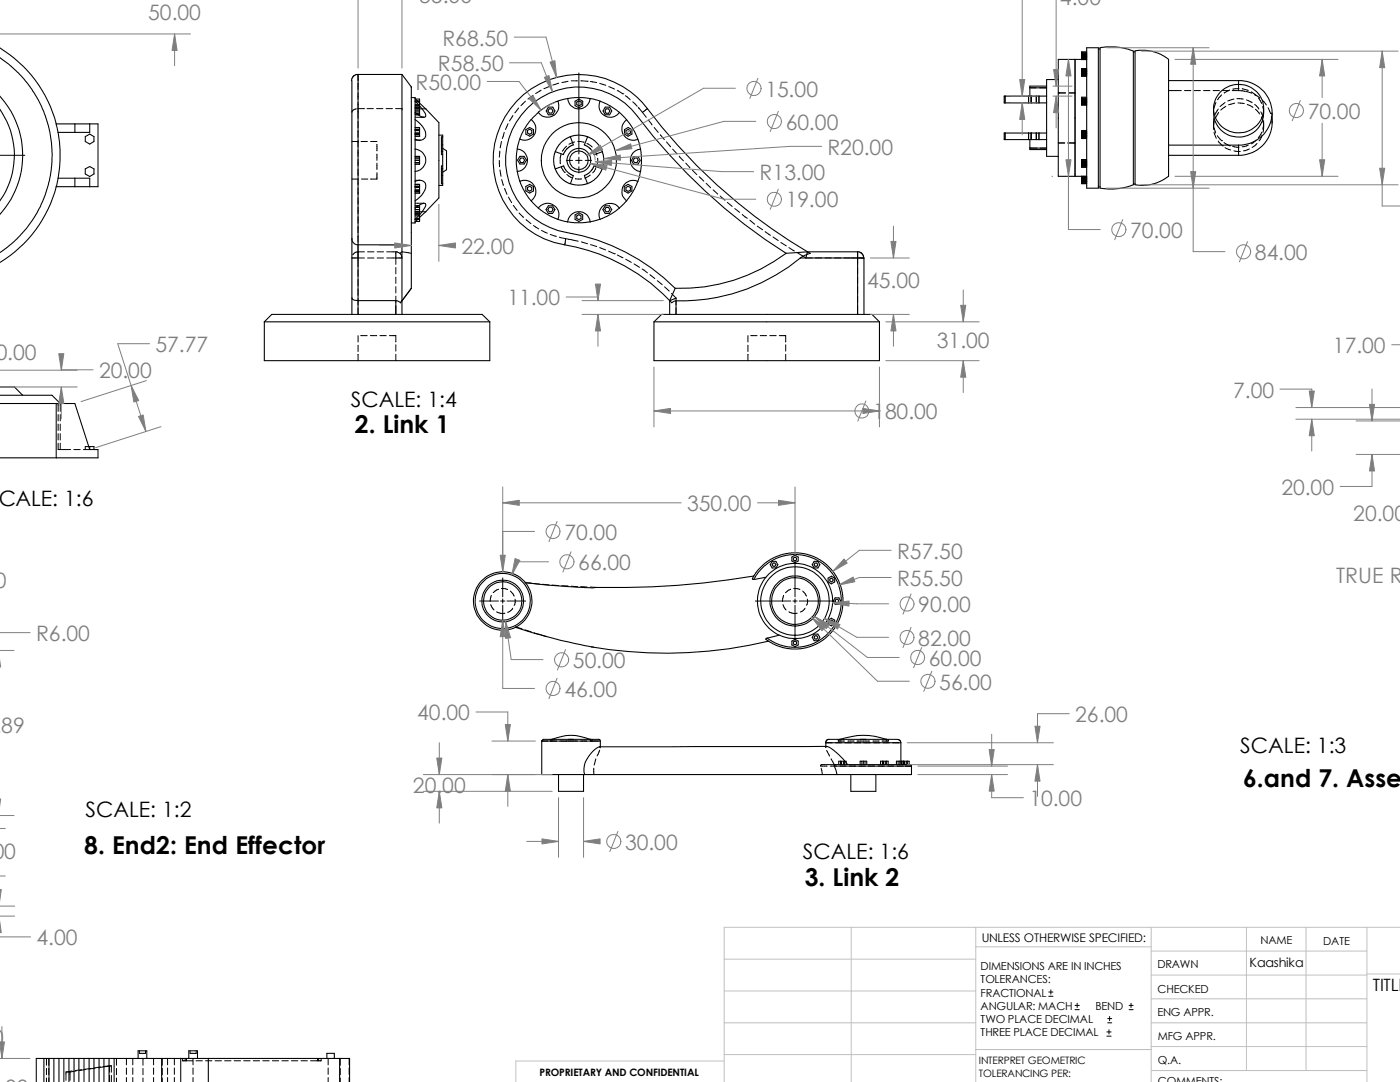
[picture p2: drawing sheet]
<svg xmlns="http://www.w3.org/2000/svg" width="279mm" height="216mm" viewBox="0 0 279 216" stroke-linecap="round" stroke-linejoin="round" font-family="sans-serif">
<g fill="none" stroke="#c0c0c0" stroke-width=".2">
<path d="M144.5 197.7h50.2M144.5 191.4h50.2M169.9 185v30.9M194.7 185v30.9M194.7 188.9h35M229.7 185v30.9M229.7 199.3h43.1M229.7 194.6h43.1M229.7 189.8h43.1M248.8 185v28.6M260.6 185v28.6M272.8 185v30.9"/>
<path d="M272.8 194.4h6.6M279.4 185h-134.9v30.9M144.5 210.4h50.2M144.5 204.1h50.2M144.5 211.7h-41.5v4.2M194.7 209.4h35.1M229.7 204.1h43.1M229.7 208.8h43.1M229.8 213.6h43"/>
</g>
<g fill="none" stroke="#000" stroke-width=".2">
<path d="M71.5 14.9v1.2M71.5 16.6v1.3M71.5 18.5v1.3M82.8 19.8h.1M106.4 19l-1 .8M108 18l-1.1 .7M109.7 17.2l-1.2 .5M111.5 16.6l-1.2 .4M113.4 16.2l-1.3 .3M114 16.1h1.3M115.5 14.6v16.1M115.9 16.1l1.3 .1"/>
<path d="M117.2 16.2h.1M117.8 16.3l1.3 .2M119.7 16.6l1.2 .4M121.5 17.3l1.1 .5M123.2 18.1l1.1 .6M124.3 18.7h.1M124.8 19.1l1 .8M200.6 19.2v1.3M205.3 19.2v1.3M205.5 17.5h1.3M205.8 19.2v1.3M206.8 19.2v1.3"/>
<path d="M207.3 19.2v1.3M207.4 17.5h1.5M211.2 18.5h1.4M213.3 18.5h1.2M215.9 19.8h1M215.9 19.9h1M215.9 14.6h1M215.9 14.3h1M215.9 14.8h1M215.9 14.9h1M215.9 14.4h1M215.9 14.1h1"/>
<path d="M215.9 15h1M215.9 11h1M215.9 11.4h1M215.9 10.9h1M215.9 10.8h1M215.9 11.3h1M215.9 11.5h1M215.9 10.6h1M215.9 11.9h1M215.9 11.2h1M215.9 11.6h1M215.9 14.2h1"/>
<path d="M215.9 15.1h1M215.9 14.5h1M215.9 14.7h1M215.9 13.9h1M215.9 19.6h1M216.9 13.7h-1v.1M216.9 19.4h-1v.2M233.2 18.1h2.6M236.4 18.1h1.3M238.3 18.1h1.3M240.2 18.1h1.3M242.1 18.1h1.3"/>
<path d="M243.8 18.9l-.8 1M244 18.1h1.3M244.3 18.5h.1M245.4 17.9l-1.1 .6M245.9 18.1h1.3M246.3 19.8l-1.3 .4M246.8 19.7l1.3 .1M247.2 16.1v2M247.2 18.1l1.2 .1M247.3 17.7l-1.3 .1M247.9 17.7l1.2 .3M248.6 18.2l1.2 .4"/>
<path d="M248.8 19.9l1.1 .6M249.7 18.3l1 .8M250.4 18.9l1 .7M251.2 19.6l.6 1.1M251.9 20l.8 1M-.1 31h5.1M70.2 28.2h1.3M70.2 35.7h1.3M71.1 21.7l-.7 .3-.2 .4M71.5 21.7h1.2M71.5 20.4v3.2M71.5 24.2v1.3"/>
<path d="M71.5 26.1v1.3M71.5 28v1.3M71.5 29.9v1.3M71.5 31.8v1.3M71.5 33.7v1.3M71.5 35.6v1.3M71.5 37.5v1.3M71.5 39.5v1.2M72.1 28.2h1.2M72.1 35.7h1.3M73.2 21.7h1.3M74 28.2h1.2"/>
<path d="M75.1 21.7h1.3M75.2 34.5v1.2h-1.2M75.2 28.8v1.3M75.2 30.7v1.3M75.2 32.6v1.2M77 21.7h1.3M79 21.7h1.2v.3M82.8 28h1.1M82.8 36h1M82.8 31.5h.9M82.8 32.4h.9M82.8 37.9h.9"/>
<path d="M82.8 37.4h.9M82.8 26h.9M82.8 26.5h.9M82.8 37.2h.9M82.8 38.1h.9M82.8 25.8h.9M82.8 26.8h.9M82.8 22.9h1M82.8 22.6h.9M82.8 21.7h2.2M82.8 21.1h.9M82.8 21.5h.9"/>
<path d="M82.8 20.2h.6M82.8 20.4h.9M82.8 20.9h.9M82.8 20.2h.9M82.8 22.1h.9M82.8 36.8h.9M82.8 38.5h1M82.8 25.4h.9M82.8 27.2h1M82.8 26.1h.9M82.8 38.2h.9M82.8 32h.9"/>
<path d="M82.8 31.2h.9M82.8 23.4h1.9M83.7 20.6v.8h-.9M83.7 32.7l-.9 .1M88.1 30.3v.6h.2M88.3 33.1h-.2v.6M99.7 32v1.3M99.7 30.1v1.3M99.8 33.9l.2 1.3M100.1 28.2l-.3 1.3M100.1 35.8l.4 1.2M100.6 26.4l-.4 1.2"/>
<path d="M100.7 37.6l.5 1.2M101.4 24.7l-.5 1.1M101.5 39.3l.6 1.1M102.4 23l-.7 1.1M103.5 21.5l-.8 1M104.9 20.2l-.9 .9M112 30.7l-.2 .8v1.2M112 33.3l.6 1.1M112.6 34.4h.1M113 29.2l-.8 1M113 29.2h.1M113 32h1.3"/>
<path d="M113.1 34.8l1.1 .7M114.7 28.3l-1.2 .5M114.8 35.6l1.3 .1M114.9 32h1.3M115.3 28.2l1.3 .2M115.5 31.4v1.2M115.5 33.3v1.2M116.8 32h1.2M117.1 28.6l1.1 .7M117.8 34.9l-1.1 .6M118.6 29.8l.5 1.2M118.9 33.4l-.3 .8-.3 .3"/>
<path d="M119.3 31.6l-.1 1.3M126.3 20.3l.9 .9M127.4 21.4l.8 1M128.2 22.4l.8 1M129.2 21.7l-1 .7M129.4 23.9l.7 1M130.6 25.4l.8 1M131.8 26.9l.8 1M133 28.3l.8 1M134.2 29.8l.9 .9M135.6 31.2l.8 .9M136.9 32.6l.8 .9"/>
<path d="M138.2 34l.9 .8M139.5 35.3l1 .9M140.9 36.6l.9 .9M142.3 37.9l1 .8M143.7 39.1l1 .9M200.6 26.5v1.4M205.3 26.5v1.4M205.5 29.5h1.5M205.8 26.5v1.4M206.8 26.5v1.4M207.3 26.5v1.4M207.6 29.5h1.3"/>
<path d="M211.2 28.5h1.3M213.1 28.5h1.4M215.9 35.7h1M215.9 36h1M215.9 20.2h1M215.9 20.4h1M215.9 20.9h1M215.9 27.2h1M215.9 32h1M215.9 32.8h1M215.9 27h1M215.9 20.5h1"/>
<path d="M215.9 26.7h1M215.9 20h1M215.9 27.3h1M215.9 20.6h1M215.9 26.8h1M215.9 26.6h1M215.9 27.4h1M215.9 32.6h1M215.9 32.9h1M215.9 32.4h1M215.9 32.3h1M215.9 33h1"/>
<path d="M215.9 32.1h1M215.9 36.2h1M215.9 36.3h1M215.9 35.9h1M215.9 35.6h1M215.9 36.4h1M215.9 35.2h1M215.9 36.6h1M215.9 35.8h1M215.9 36.1h1M215.9 35.4h1M215.9 33.3h1"/>
<path d="M215.9 32.5h1M215.9 32.2h1M215.9 33.1h1M215.9 20.3h1M215.9 27.5h1M215.9 27.1h1M215.9 26.5h1M215.9 26.4h1M215.9 26.9h1M215.9 20.7h1M215.9 26.2h1M216.9 26h-1v.2"/>
<path d="M216.9 31.8l-1 .1M242.2 22.3v.2M242.2 25.4l.4 1.1M242.3 26.4l.4 1.2M242.3 23.5l-.1 2.3M242.4 24.1l-.2 1.3M242.7 20.4l-.5 1.2M243 27.1l.8 1M243.1 28.2l.9 .9M243.1 21.8l-.6 1.1M243.2 22.4l-.6 1.1M243.8 28.1h.1"/>
<path d="M244 29.1h.1M244.3 28.4l1.1 .7M244.5 29.5l1.1 .4M244.5 20.4l-1 .9M244.6 21.2l-1 .8M245.4 29.1h.1M246 29.2l1.3 .2M246.3 30.1l1.2 .1M246.4 20.6l-1.2 .3M247.1 20.5l1.2 .2M248.9 20.8l1.2 .6M249.1 29l-1.2 .3"/>
<path d="M249.3 29.7l-1.1 .4M250.4 20.8l.8 1M250.6 21.8l.8 .9M250.7 27.9l-1 .8M250.9 28.6l-1 .8M251.6 22.3l.5 1.2M251.7 23.3l.4 1.2M251.8 26.4l-.7 1.1M251.9 27l-.6 1.1M252 21.3l.2 1.2M252.2 24.1l-.1 2.3M252.2 25l-.2 .8"/>
<path d="M253.1 21.5l.5 1.1M253.6 22.6h.1M253.7 23.3l.2 1.3M70.2 51.4l2.5 .1M71.5 41.4v1.2M71.5 43.3v1.2M71.5 45.2v1.2M71.5 47.1v1.2M71.5 49v4.2M71.5 53.8v1.3M71.5 55.8v1.2M71.5 57.7v1.2"/>
<path d="M71.5 59.6v1.2M72.7 50.2h-1.2a1.2 1.2 0 0 0-1.1 .6M73.4 51.5h1.2M73.4 50.2h1.2M75.3 51.5h1.2M75.3 50.2h1.2M77.2 50.2h1.9l.7 .3M79 50.2v2.5M79 53.4v1.3M79 55.3v1.3M79 57.2v1.3M79 59.1v1.3"/>
<path d="M79.8 50.5l.3 .5 .1 .5h-3M79.8 50.5l.4-.3 1.9 .3M80.2 48.9v.3M82.8 41.1h.9M82.8 41.4h.9M82.8 42.2h2.2M82.8 43.8h.6M82.8 44.2h.1M82.8 42.5h.9M82.8 42.6h.9v.8M82.8 42.9h.9M82.8 43.6h.9"/>
<path d="M82.8 43.1h.9M82.8 43.8h.9M82.8 42.8h.9M82.8 41.8h.9M82.8 40.6h1.8M102.4 41l.8 1M103.6 42.5l.9 .9M105 43.8l1 .8M106.5 45l1 .7M108.1 46l1.1 .5M109.8 46.8l1.2 .4M111.6 47.3l2.5 .5"/>
<path d="M112.9 47.6l-.2 1.3M114.2 47.9l1.2 .2M116 48.3l1.3 .3M117.9 48.8l1.2 .4M119.7 49.4l1.2 .5M121.5 50.1l1.1 .5M122.6 50.6h.1M123.2 50.9l1.1 .5M124.9 51.7l1.1 .7M126.5 52.7l1.1 .6M128.1 53.7l1.1 .7M129.7 54.8l1 .8"/>
<path d="M131.2 56l1 .8M132.6 57.2l1 .9M134 58.5l.9 1M134.9 59.5v1.3M134.9 59.5l-1.2 .4M145.2 40.4l.9 .8M146.6 41.6l1 .8M148.1 42.8l1 .8M149.6 43.9l1 .8M151.1 45.1l1.1 .7M152.7 46.2l1.1 .7M154.3 47.3l1 .7"/>
<path d="M155.8 48.4l1.1 .7M157.4 49.4l1.1 .7M159 50.4l1.8 1.1h1.3M161.2 50.2l-.4 1.2M162.7 51.5h1.3M164.6 51.5h1.3M166.5 51.5h1.3M168.4 51.5h1.3M169.9 51.5h2.5M171.2 50.2v2.5M171.2 53.4v1.3M171.2 55.3v1.3"/>
<path d="M171.2 57.2v1.3M171.2 59.1v1.3M71.5 61.5v1.2M71.5 67v1.2M71.5 68.9v1.2M71.5 70.7v1.3M72 67h1.3M73.9 67h1.3M75.8 67h1.3M77.7 67h1.3v1.2M79 61v1.7M79 68.8v1.3"/>
<path d="M79 70.7v1.3M134.9 61.5v1.2M149.3 67v1.2M149.3 68.9v1.2M149.3 70.7v1.3M149.8 67h1.3M151.7 67h1.3M153.6 67h1.3M155.5 67h1.3v1.2M156.8 68.8v1.3M156.8 70.7v1.3M171.2 61v1.7"/>
<path d="M11.6 80.5v1.6M11.6 82.7v1.3M11.6 84.6v1.3M11.6 86.5v1.3M11.6 88.4v1.3h2.5M12 80.5v1.6M12 82.7v1.3M12 84.6v1.3M12 86.5v1.3M12 88.4v1.3M14.7 89.7h1.3M16.6 89.7h1.3"/>
<path d="M17.7 89.1h-.7v.6M95.7 119.9h3.8M98 118.8l-.2 1.2M99.5 117.6l-1.1 .6M99.9 119.9h.9M100.1 117.4l1.2 .2M100.3 115.3v3.8M100.3 119.5v.9M101.2 119.9h3.7M101.9 117.9l.7 1.1M102.8 119.5v.7l-.2 .6M104.9 116.3l1.2 .1"/>
<path d="M106.4 116.4l1.3 .1M108.3 116.6l1.3 .1M110.2 116.8h1.3M112.1 116.9h1.3M114 117l1.3 .1M115.9 117.1h1.3M117.8 117.1l1.3 .1M150.7 119.9h7.1M156.4 118.8l-.2 1.2M157.8 117.6l-1 .7M158.2 119.9h.9M158.4 117.4l1.2 .2"/>
<path d="M158.7 112v7.1M158.7 119.5v.9M159.5 119.9h7.1M160.2 117.9l.8 1.1M161.1 119.5l.1 .7-.2 .6M97.9 120.6l.7 1.1M99.1 122.1l.8 .3 .9-.1M100.3 120.8v3.7M102.3 121.4l-.6 .6-.4 .2M103 125.1l1.2 .4M104.8 125.7l1.2 .4M106.6 126.3l1.2 .3"/>
<path d="M107.9 126.7l1.2 .3M156.3 120.6l.6 1.1M157.4 122.1l.9 .3 .8-.1M158.7 120.8v7M160.7 121.4l-.4 .4-.6 .3M108.1 147.9h1.3M109.8 147.5v.4h1.3M110.2 147.5v.4M111.7 147.9h3.5M115.9 147.9h1.2M117.8 147.9h1.6M117.8 147.5v.4"/>
<path d="M118.2 147.5v.4M118.5 153.3v1.3M118.9 151.4l-.3 1.3M119.6 149l.1 .1M119.7 149.7l-.5 1.1M119.8 149v.2M163.9 153.3l.2 1.3M164.8 148.9v.3M164.8 148.2h1.3M165 149.7l.6 1.2M165 148.9l-.2 .2M165 148.9h.1"/>
<path d="M165.7 152.9h1.3M165.9 151.4l.6 1.2M166.7 148.2h1.3M166.8 152.6h-2.8l-.2 .1v.2h1.3M167.3 147.5v.4h1.3M167.4 152.6v-.7h1.5v.7M167.6 152.9h1.3M167.6 147.5v.4M167.7 151.9v.7M167.8 151.9v.7M167.9 151.9v.7M168.3 151.9v.7"/>
<path d="M168.5 151.9v.7M168.6 148.2h1.3M169.2 147.9h1.3M169.5 152.9h1.3M170.5 148.2h1.3M171 147.9h2.6M171.4 152.9h1.3M172 151.9v.7M172.4 148.2h1.3M172.6 151.9v.7M173.3 152.9h1.3M174.2 147.9h1.3"/>
<path d="M174.3 148.2h1.3M175.2 152.9h1.3M176.1 151.9v.7M176.2 148.2h1.3M176.3 151.9v.7M176.7 151.9v.7M176.9 151.9v.7M177 147.5v.4M177.1 152.9h1.3M177.3 147.5v.4h-1.3M178.1 148.2h1.3M179 152.9h1.3"/>
<path d="M179.2 151.9v.7M179.8 151.9v.7M179.9 151.9v.7M180.3 151.9v.7M180.5 151.9v.7M180.6 152.9h1.3M180.8 151.9v.7M181.1 151.9v.7M209.3 198.8h.8M209.3 198h.8M209.7 197.5v.9M9.3 211.2v1.4"/>
<path d="M9.3 213.2v1.3M9.3 215.1v.8M9.7 211.2v1.4M9.7 213.2v1.3M9.7 215.1v.8M13.2 213.9h.8M13.2 213.9v1.7M14 213.9v1.7M14.4 213.7l-1.2 .2M15.2 213.7l-1.2 .2M16.3 213.4l-1.3 .2M17.1 213.4l-1.3 .2"/>
<path d="M18.2 213.2l-1.3 .2M19 213.1l-1.3 .2M20.1 212.9l-1.3 .2M20.9 212.9l-1.3 .2M21.8 212.7l-1.2 .2M21.8 212.7v1.3M21.8 214.6v1.3M21.8 212.7h.4M22.2 212.7l-1.2 .2M22.2 212.7v1.3M22.2 214.6v1.3M23.2 211.2v1.4"/>
<path d="M23.2 213.2v1.3M23.2 215.1v.8M25.2 211.2v1.3M25.2 213.1v1.3M25.2 215v.9M26.5 211.2v1.3M26.5 213.1v1.3M26.5 215v.9M27.8 209.7v.5h1.2v-.5M28.5 211.2v1.4M28.5 213.2v1.3M28.5 215.1v.8"/>
<path d="M30.6 211.2v1.3M30.6 213.1v1.3M30.6 215v.9M32.4 211.2v1.4M32.4 213.2v1.3M32.4 215.1v.8M33.4 211.2v1.3M33.4 213.1v1.3M33.4 215v.9M34.8 211.2v1.3M34.8 213.1v1.3M34.8 215v.9"/>
<path d="M36.4 211.2v.5h2.1M37 211.2v.5M37.2 211.2v.5M37.9 209.7v.5h1.3v-.5M38.5 211.2v1.3M38.5 213.1v1.3M38.5 215v.9M39.1 211.7h1.3M41 211.7h1.3M42.9 211.7h1.3M44.8 211.7h1.3M46.7 211.7h1.3"/>
<path d="M48.6 211.7h1.3M50.5 211.7h1.3M52.5 211.7h1.2M54.4 211.7h1.2M56.3 211.7h1.2M58.2 211.7h1.2M60.1 211.7h1.2M63.4 211.2v.5M63.6 211.2v.5M64.1 211.2v.5h-2.1M65.5 211.2v1.3M65.5 213.1v1.3"/>
<path d="M65.5 215v.9M67.9 211.2v1.4M67.9 213.2v1.3M67.9 215.1v.8M69.7 211.2v1.3M69.7 213.1v1.3M69.7 215v.9M214.5 201.5h.9M214.5 200.6h.9M215 200.2v.8M220.9 206.8h.8M220.9 205.9h.8"/>
<path d="M221.1 204.1h.8M221.1 203.2h.8M221.3 205.5v.8M221.4 202.8v.9M225.3 201.5h.8M225.3 200.6h.8M225.7 200.2v.8"/>
</g>
<g fill="none" stroke="#000" stroke-width=".21">
<path d="M-.1 9.5a25.1 25.1 0 0 1 11.3 15.2M-.1 19.2a17.6 17.6 0 0 1 .1 23.6M-.1 11.5l1.9 1.4 1.9 1.7 2.6 3.1 2 3.5 1.3 3.7 .7 3.7 .1 2-.1 2.3-.6 3.9-.7 2.2-.7 1.6a23.1 23.1 0 0 1-8.4 9.8M70.2 16.1v31.5M71.5 14.9h8.7M71.5 14.9l-.9 .2-.4 .6-.1 .4M71.5 14.9v34M80.2 14.9l1.9 2.5M80.2 14.9v34M82.1 17.4v40.1M82.1 19.5h.7v.2M82.8 19.7l4.8 4.8v15l-4.8 4.8"/>
<path d="M82.8 19.7v.5M82.9 19.8h.8v.8M113.3 19.6l3.1-.1 1.4 .2a2.25 2.25 0 0 1-2.3 2 2.25 2.25 0 0 1-2.2-2l-2 .5M117.8 19.6l2 .6M200.6 19.2h4.7M200.6 19.2v1.3M200.6 19.2h-.2v1.3h.2M205.3 19.2h.5M205.3 19.2v1.3M205.5 17.5v1.7M205.5 17.5h3.4M205.8 19.2v1.3"/>
<path d="M205.8 19.2h1M206.8 19.2v1.3M206.8 19.2h.5M207.3 19.2v1.3M207.3 19.2h1.6M208.9 17.2h-3.4v.3M208.9 19.2v1.3M211.2 15.9h-2.3v3.3M214.5 11.9v23.3zM215.9 14.7h1M215.9 14h1M215.9 11h1"/>
<path d="M215.9 10.4h1M215.9 11.7h1M216.9 11.9h-5.7v23.3h5.7M216.9 9.5h2.3v28h-2.3zM216.9 10.4h-1v1.5M216.9 13.8h-1v1.4h1M216.9 19.6h-1v1.4h1M219.2 9.8h.3M219.5 9.5l1.2-.1h1.9l1.6 .2 1.3 .3a.62 .62 0 0 1 .7 .8v25.6a.52 .52 0 0 1 0 .6 .52 .52 0 0 1-.6 .2l-2.3 .5h-3a.54 .54 0 0 1-.8-.2zM226.2 10.4h.3M226.5 10.2l.7-.2 2.2 .1 1.7 .5 1.3 .7a1.28 1.28 0 0 1 .8 1.7v21.1a1.24 1.24 0 0 1-.9 1.7l-1.5 .7-.9 .3-1.7 .2-1.2-.1a.31 .31 0 0 1-.4 0 .31 .31 0 0 1-.1-.3v-26.4M233.2 16.1h14a6.4 6.4 0 0 1 6.7 6.4 6.4 6.4 0 0 1-6.7 6.5"/>
<path d="M243.8 18.1a5 5 0 0 1 6.1-.5 5 5 0 0 1 1.9 5.9 5 5 0 0 1-6.5 2.7 5 5 0 0 1-2.6-6.6zM0 21.8a15.8 15.8 0 0 1 0 18.3M11.2 24.7l.4 1.7M11.2 24.7h8.4v12.6h-8.4M11.2 37.3a25 25 0 0 1-11.3 15.1M11.6 35.6h6.3v1.7M11.6 26.4l.4 3.3v2.5l-.4 3.4M11.6 35.6l-.4 1.7M14.9 24.7v1.7M14.9 35.6v1.7M17 27.3l.9-.5 .9 .5v.9l-.9 .5-.9-.5zM17 33.7l.9-.5 .9 .5v1l-.9 .5-.9-.5z"/>
<path d="M17.9 24.7v1.7h-6.3M82.8 29.8a2.22 2.22 0 0 1 2.2 2.2 2.22 2.22 0 0 1-2.2 2.2M82.8 22.4v1.5M82.8 20.2l1.5 1.6a1.89 1.89 0 0 1 .7 1.4 1.28 1.28 0 0 1-1.6-.4l-.6-.4M82.8 36.2a1.33 1.33 0 0 1 1.7 0 1.33 1.33 0 0 1 .3 1.7l-.6 1-1.4 1.2M82.8 34.2v2M82.8 27.8v2M82.8 23.9a4.1 4.1 0 0 1 2.2 3.2 1.4 1.4 0 0 1-2.2 .7M82.8 20.2v2.2M82.8 23.9v3.9M82.8 29.8v4.4M82.8 36.2v3.9"/>
<path d="M82.8 21.4h.9v1.5h-.3M82.8 31.2h.9v1.5h-.9M82.8 25.4h.9v1.8h-.9M82.8 36.8h.9v1.7h-.9M82.8 32h.9M82.8 37.2h.9M82.8 38.1h.9M82.8 25.9h.9M82.8 26.8h.9M82.8 22.1h.9M83.4 20.2h.3M87.6 27h.7v.3"/>
<path d="M88.1 28.9h.2M88.1 35.1h.2M88.3 30.3v3.4M88.3 28.9v1.4M88.3 33.7v1.4M88.3 27.3h-.2v3h.2M88.3 33.7h-.2v3h.2M88.3 36.7v.3h-.7M88.3 29.6l.8 .5v3.8l-.8 .5M88.3 27.3v1.6M88.3 35.1v1.6M103.3 34.2l.5 2"/>
<path d="M103.3 29.8a2.23 2.23 0 0 1 2 2.2 2.23 2.23 0 0 1-2 2.2M103.3 29.8l-.3 1.3 .2 3.1M103.8 36.2l.9 2.1 1.3 1.7M103.8 31.2h.8l.5 .8-.5 .7h-.8l-.5-.7zM103.8 36.2a2.26 2.26 0 0 1 2.8 .9 2.26 2.26 0 0 1-.6 3l1.4 1.4M103.9 31.5h.5l.3 .5-.3 .4h-.5l-.2-.4zM104.9 25.9l.8-.5 .8 .5v.9l-.8 .4-.8-.4zM104.9 37.2l.8-.4 .8 .4v.9l-.8 .4-.8-.4zM105.3 26l.4-.2 .4 .2v.5l-.4 .3-.4-.3zM105.3 37.4l.4-.2 .4 .2v.5l-.4 .2-.4-.2zM106 23.9a2.26 2.26 0 0 1 .7 3 2.26 2.26 0 0 1-2.9 .9l-.6 1.9M106 23.9l-1.4 2-.9 1.8"/>
<path d="M109.4 21.4h.9l.4 .7-.4 .8h-.9l-.4-.8zM109.6 21.7h.5l.3 .4-.3 .5h-.5l-.3-.5zM110.8 30.3l.5-1 1-1.2 1.5-.8 .6 1.6-1.1 .6-.4 .5-.5 .8M110.8 30.3l1.7 .6M110.8 30.3l-.3 1.3v1.1l.3 1M111.3 20.2l-2.1 .9-1.8 1.3M111.3 20.2a2.25 2.25 0 0 1-.9 2.9 2.25 2.25 0 0 1-3-.7l-1.4 1.5M113.8 27.3l1-.3h1.1l1.4 .3-.7 1.6M114.8 20.2l.7-.4 .8 .4v.9l-.8 .4-.7-.4zM115.1 20.4l.4-.2 .5 .2v.5l-.5 .2-.4-.2zM117.2 36.6l-1.6 .4-1.8-.3 .6-1.6-.9-.5-.8-.9-.2-.6-1.7 .6 .8 1.5 1.2 1 1 .5M117.3 27.3l1.1 .6 .9 .8 .9 1.6-1.6 .6-.4-.8-.6-.6-1-.6"/>
<path d="M119.7 20.2l2 .9 1.9 1.3M119.8 20.2a2.24 2.24 0 0 0 .9 2.9 2.24 2.24 0 0 0 2.9-.7M120.2 30.3l.3 1.1v1.2l-.3 1.1-1.7-.6-.5 .9-.8 .8-.6 .2 .7 1.7 1.2-.7 .8-.7 .9-1.6M120.8 21.4h.9l.4 .7-.4 .8h-.9l-.4-.8zM120.9 21.7h.6l.2 .4-.2 .5h-.6l-.2-.5zM123.6 22.4l1.5 1.5M124.6 37.2l.7-.4 .8 .4v.9l-.8 .4-.7-.4zM124.6 25.9l.7-.5 .8 .5v.9l-.8 .4-.7-.4zM124.9 37.4l.4-.2 .5 .2v.5l-.5 .3-.4-.3zM124.9 26.1l.4-.3 .5 .3v.4l-.5 .3-.4-.3zM125 23.9l1.2 1.6 1.1 2.3M125.1 23.9a2.26 2.26 0 0 0-.7 2.9 2.26 2.26 0 0 0 2.9 1"/>
<path d="M126.4 31.2h.9l.5 .8-.5 .8h-.9l-.4-.8zM126.6 31.5h.5l.3 .5-.3 .4h-.5l-.2-.4zM127.3 36.2a2.26 2.26 0 0 0-2.9 .9 2.26 2.26 0 0 0 .7 3M127.3 36.2l-.9 2-1.3 1.9M127.3 27.8l.5 2M127.8 29.8l.2 1.5-.2 2.9M127.8 34.2l-.5 2M127.8 29.8a2.23 2.23 0 0 0-2 2.2 2.23 2.23 0 0 0 2 2.2M200.6 26.5h4.7M200.6 27.9h4.7M200.6 20.5h4.7M200.6 26.5v1.4"/>
<path d="M200.6 26.5h-.2v1.4h.2M205.3 26.5h.5M205.3 20.5h.5M205.3 27.9h.5M205.3 26.5v1.4M205.5 29.5v.3h3.4M205.5 29.5h3.4M205.5 27.9v1.6M205.8 26.5v1.4M205.8 26.5h1M205.8 27.9h1M205.8 20.5h1"/>
<path d="M206.8 26.5v1.4M206.8 26.5h.5M206.8 20.5h.5M206.8 27.9h.5M207.3 26.5v1.4M207.3 26.5h1.6M207.3 27.9h1.6M207.3 20.5h1.6M208.9 26.5v1.4M208.9 27.9v3.3h2.3M208.9 20.5v6M215.9 26.4h1"/>
<path d="M215.9 35.2v1.5h1M215.9 20.8h1M215.9 20.1h1M215.9 27.1h1M215.9 32.5h1M215.9 33.2h1M215.9 36.2h1M215.9 35.4h1M215.9 35.2h1M216.9 26.2h-1v1.4h1M216.9 31.9h-1v1.5h1M219.2 37.3h.3"/>
<path d="M226.2 36.7h.3M233.2 29h14M233.2 31h14M242.2 21.7a5 5 0 0 0 5 5.6 5 5 0 0 0 5-5.6M247.2 29v2M253.9 22.5v2.1a6.6 6.6 0 0 1-6.7 6.4M70.2 47.6a1.23 1.23 0 0 0 1.3 1.3M70.2 59.5a.76 .76 0 0 0 .9 .4l.4 .1M70.2 47.6v11.9M70.2 59.5v3.2M71.5 48.9h8.7M71.5 60h7.5"/>
<path d="M71.5 60v2.7M71.5 48.9v11.1M79 60l.9 .4M79 60v2.7M80.2 48.9v11.1M80.2 60l-.3 .4M82.1 57.5l-1.9 2.5M82.8 43.8v.5M82.8 41.5l1.1-.7a.7 .7 0 0 1 1.1 0 5.9 5.9 0 0 1-2.2 3M82.8 40.1v1.4M82.8 41.5v2.3M82.8 44.3v.2h-.7"/>
<path d="M82.8 41.8h.9M83.4 43.8h.3M83.4 41.1h.3v1.5h-.9M83.7 43.4v.8h-.8M107.4 41.5a2.26 2.26 0 0 1 3-.6 2.26 2.26 0 0 1 .9 2.9l1.9 .5M107.4 41.5l1.9 1.3 2 1M109.4 41.1h.9l.4 .7-.4 .8h-.9l-.4-.8zM109.6 41.4h.5l.3 .4-.3 .4h-.5l-.3-.4zM114 42.9a2.23 2.23 0 0 1 2.3-.5 2.23 2.23 0 0 1 1.5 1.9l-1.5 .2-3-.2 .2-.7zM114.8 42.9l.7-.4 .8 .4v.9l-.8 .4-.7-.4zM115.1 43.1l.4-.3 .5 .3v.5l-.5 .2-.4-.2zM119.7 43.7l-1.9 .6"/>
<path d="M120.1 41.3a2.25 2.25 0 0 1 3.5 .2l-1.6 1.2-2.2 1.1a2.24 2.24 0 0 1 .3-2.5zM120.8 41.1h.8l.5 .7-.5 .8h-.8l-.5-.8zM120.9 41.4h.6l.2 .4-.2 .4h-.6l-.2-.4zM125.1 40.1l-1.5 1.4M133.6 60l.5 .4 .8-.4M133.6 60v2.7M134.7 57.5l-1.1 2.5M156.9 50.5a35 35 0 0 1-22.2 7M156.9 50.5a116.4 116.4 0 0 1-30.8-28.7 14.6 14.6 0 0 0-23.5 3.4 14.6 14.6 0 0 0 10.5 21.2 40.2 40.2 0 0 1 21.6 11.1M159.7 51.5h11.5M159.7 51.5a37.2 37.2 0 0 1-24.8 8.5M161.2 50.2a112.2 112.2 0 0 1-33-29.8 17.1 17.1 0 0 0-27.7 3.4 17.1 17.1 0 0 0 12.2 25.1 37.9 37.9 0 0 1 20.9 11.1"/>
<path d="M161.2 50.2l.5 .3-2 1M161.2 50.2l-4.3 .3M161.2 50.2h10M171.2 51.5v11.2M171.2 50.2v1.3M171.2 50.2l.7 .3 .4 .5 .1 .5M171.2 51.5h1.2v11.2M-.1 78.9h10.5l1.6 1.6M0 77.2h2.9l1.6 1.7M52.7 64.2v7.8h45v-7.8M52.7 64.2l1.5-1.5h42l1.5 1.5M52.7 64.2h45"/>
<path d="M80.2 60v2.7M130.5 64.2v7.8h45v-7.8M130.5 64.2l1.5-1.5h42l1.5 1.5M130.5 64.2h45M134.9 60v2.7M-.1 91.4h11.3M-.1 80.5h11.3M11.2 80.5v10.9M11.2 80.5h3.7l3 9.2M17.7 89.1h1.1v.6M17.9 89.7h1.7v1.7h-8.4M17.9 89.1v.6"/>
<path d="M150.5 115.6h-.3v-.2l1.1-1.7 1.4-1.4 1.4-.9 1.8-.7 1-.3 1-.1 2.2 .1 2.5 .7 2.2 1.5 1.4 1.4 .8 1.1 .9 2 .2 1.1 .1 2.4-.3 1.8-.5 1.4-1.4 2.3-2.1 1.9-1.2 .6-1.7 .6-1.7 .3h-1.4l-1.4-.2-1.3-.4-1-.5-1.4-.8M150.5 115.6l1.2-1.9 .9-.8 1.7-1.2 1.4-.6 1.3-.3 1-.1h2.1l2.5 .8 2.2 1.5 .9 .9 .8 1.1 .6 1.1 .6 1.9 .2 1.3v1.7l-.3 1.3-.5 1.3-1.2 2.1-1.2 1.3-1.1 .8-1.1 .6-1.6 .5-1.6 .3h-1.3l-2.4-.5-1.5-.7-1-.7M150.5 114.9a193.3 193.3 0 0 1-31.9 2.4l-5.9-.3-7.9-.8 .1 .1M152.8 115.2l-2.3 .4M154.1 112h.8l.3 .7-.3 .6h-.8l-.4-.6zM154.3 112.4h.3l.3 .3-.3 .3h-.3l-.2-.3zM158 111.2l.7-.4 .6 .4v.7l-.6 .4-.7-.4zM158.3 111.4l.4-.2 .3 .2v.3l-.3 .2-.4-.2zM162.5 112h.7l.4 .7-.4 .6h-.7l-.4-.6zM162.6 112.4h.4l.2 .3-.2 .3h-.4l-.1-.3zM165.3 115.4l.6-.4 .7 .4v.7l-.7 .4-.6-.4zM165.6 115.6l.3-.2 .3 .2v.3l-.3 .2-.3-.2z"/>
<path d="M166.7 119.3h.7l.4 .6-.4 .7h-.7l-.4-.7zM166.8 119.6h.4l.2 .3-.2 .3h-.4l-.1-.3zM102.9 125.2a115.1 115.1 0 0 0 15.5 3.9M103 125.1h-.1M153.1 127.3l-.2 .1v.2M153.4 127.9a89 89 0 0 1-35.4 1.2M155.5 126.7l-2.4 .6M158 127.9l.7-.3 .6 .3v.8l-.6 .3-.7-.3zM158.3 128.1l.4-.2 .3 .2v.4l-.3 .2-.4-.2zM162.5 126.5h.7l.4 .7-.4 .6h-.7l-.4-.6zM162.6 126.9h.4l.2 .3-.2 .3h-.4l-.1-.3zM165.3 123.7l.6-.3 .7 .3v.8l-.7 .4-.6-.4z"/>
<path d="M165.6 123.9l.3-.2 .3 .2v.4l-.3 .2-.3-.2zM108.1 147.9l.4-.4h11l.2 .1 .1 .3M108.1 147.9h11.7M108.1 147.9v6.7h8.6M110.2 147.5a9.5 9.5 0 0 1 7.6 0M110.2 147.5h.1M111.5 154.6v3.3h5v-3.3M113.5 147.5h.9M116.7 154.6h50.3M117.7 147.5h.1M117.8 147.5h.1M119.8 147.9v1.1"/>
<path d="M164.8 148.2v.7M164.8 148.2h15M166.5 152.9h15.4M166.5 152.9v-.2l.2-.1h15l.2 .3M166.5 152.9l.5 1.7M167.6 147.5a13.9 13.9 0 0 1 9.4 0M167.6 147.5h.1M169.2 152.6a11.6 11.6 0 0 0-4.2-3.7l-44.4 .1a3.1 3.1 0 0 0-3.1 1.9 4.1 4.1 0 0 0-.8 3.7M169.8 154.6v3.3h5v-3.3M171.7 152.6v-.7h1.3v.7M171.7 147.5h1.1M172.3 151.9v.7"/>
<path d="M175.7 152.6v-.7h1.5v.7M176.1 151.9v.7M176.9 147.5h.1M176.9 151.9v.7M177 147.5h.1M178.9 152.6v-.7h2.5v.7M179.2 147.6l.4 .1 .2 .5M179.2 147.5h-14l-.3 .3-.1 .4M179.6 151.9v.7M179.8 148.2v3.7M180.2 151.9v.7M180.3 151.9v.7"/>
<path d="M181.1 151.9v.7M181.9 152.9v1.7h-14.9M8.8 211.2v4.7M9.8 211.2v4.7M10.8 211.2v4.7M11.8 211.2v4.7M12.7 211.2v4.7M13.8 211.2v4.7M14.8 211.2v4.7M15.7 211.2v4.7M16.8 211.2v4.7M17.8 211.2v4.7"/>
<path d="M18.8 211.2v4.7M19.8 211.2v4.7M20.7 211.2v4.7M21.8 211.2v4.7M22.8 211.2v4.7M27.6 211.2v-1.5h1.7v1.5M32.3 211.2v4.7M36.1 211.2h5.5M36.1 211.2v4.7M36.1 211.2h-28.9v4.7M37.7 211.2v-1.5h1.7v1.5M41.6 211.2v4.7"/>
<path d="M41.6 211.2h26.2M65.2 211.2v-1h1.5v1M67.8 211.2h2v4.7M67.8 211.2v4.7"/>
<circle cx="115.5" cy="32" r="2.37"/>
<circle cx="115.5" cy="32" r="1.86"/>
<circle cx="115.5" cy="32" r="7.5"/>
<circle cx="100.3" cy="119.9" r="5.5"/>
<circle cx="100.3" cy="119.9" r="5.8"/>
<circle cx="100.3" cy="119.9" r="4.2"/>
<circle cx="100.3" cy="119.9" r="3.8"/>
<circle cx="158.7" cy="119.9" r="6.8"/>
<circle cx="158.7" cy="119.9" r="5"/>
<circle cx="158.7" cy="119.9" r="7.5"/>
<circle cx="158.7" cy="119.9" r="4.7"/>
</g>
<g fill="none" stroke="#808080" stroke-width=".2">
<path d="M71.5 -.1v13.7M80.2 -.1v13.7M204 -.1v19.3M210.8 -.1v17.3M0 6.8h38M34.8 6.8v6.3M97.2 16.3h6.4l4.4 5.7M101.7 12.5h6.3l2.3 5.8M102.6 7.4h6.4l2.1 8.1M146.8 17.6h-6.4l-23.3 13.4M151.3 15.6l-1.7 4M201.8 19.2h5.4"/>
<path d="M210.1 19.2h3.9M210.1 17.2h3.9M210.8 19.2v6.3M213.2 11.9v33.9h6.4M220.8 9.5h20.5M227.8 10.2h51.2M234.5 11.9h32.5M238.1 9.5v40.7h6.4M263.9 11.9v7.6M275.8 10.2v30.9h3.6M110.7 20.5l-2.2 1.2M117.8 32.6l26.7 7.2h6.3"/>
<path d="M118 29.9a3.5 3.5 0 0 1 .8 2M118.8 32.3l25.3 1.9h6.3M150.8 24.2h-6.3l-21.7 5.9M155.3 22.2l-1.6 4M155.3 37.8l-1.6 4M164 29.2h-6.4l-37.1 2.5M201.8 20.5h5.4M204 20.5v6.4M209.9 35.2h.2M220.8 37.5h20.5M227.8 36.9h51.2M234.5 35.2h32.5"/>
<path d="M259.5 20.1l-1.6 4M263.9 24.6v10.6M75.7 49h6.4M87.6 40.8v11.4M87.6 49h3.3M113 59.3h6.3v.7M116.2 60h16.2M173.7 51.5h7.8M178.3 45.1v6.4M192.2 57.9v6.3M224.1 43.8l-1.6 4M249 48.2l-1.6 4"/>
<path d="M-.1 77.2h15.5M-.1 73.9h15.5M12.2 77.2v6.4M18.6 73.8l-6.4 .1M29.2 75.9l-13 4.2M29.8 68.6h-6.3l5.6 17.5M116.2 62.7h16.2M119.3 62.7v6.4M130.5 73.2v12M173.7 62.7h7.8M175.5 73.2v12M176.8 72h18.6"/>
<path d="M176.8 64.2h18.6M178.3 62.7v6.4M192.2 72v6.3M255.4 77.6h6.4v3.7M273.8 77.6v6.4M277.7 68.8h1.7M32.1 85.1l-13 4.2M100.3 97.2v16.9M130.5 82h45M158.7 97.2v13.5M172.8 80l-1.6 4M175.5 82h.1"/>
<path d="M258.6 83.7h20.8M258.6 81.3h20.8M261.8 83.7v6.3M270.6 90.7h8.8M270.6 84h8.8M273.8 90.7v6.4h-6.3M100.3 106h6.4M100.3 100.3h35.6M109.5 112.1h-6.4l-.9 2.6M111.2 104.1l-1.6 4M114 110.1l-1.6 4M151.2 100.3h7.5"/>
<path d="M177.8 109.8h-6.3l-5.3 4.2M177.8 115.2h-6.3l-4.2 1.6M181.8 118.5l-1.6 4.1M-.1 129.8h2.9M0 126.2h6M100.3 123.7v13.7h6.4M100.9 124l1.1 7.6h6.4M111.2 135.3l-1.6 4.1M112.9 129.6l-1.6 4.1M162 123.2l13.1 12.7h6.4M162.6 123l10.5 8.2h6.4M164.5 123.4l6.5 3.8h6.3"/>
<path d="M166.2 120.3l4.8 .2h6.3M181.8 125.2l-1.6 4M183.9 129.2l-1.6 4M186 133.9l-1.6 4.1M84.5 154.6h25.7M84.5 157.9h25.7M87.7 148.2v6.4M87.7 157.9v6.4M95 142.1h6.3v5.8M98.2 147.9h8.6M101.3 154.6v6.3M111.5 159.2v11.9"/>
<path d="M116.5 159.2v11.9M181.1 152.6h29.1M181.1 148.2h29.1M183.2 154.6h17.9M183.2 152.9h17.9M197.9 146.5v6.4M197.9 154.6v4.6h6.4M207.1 152.6v6.3M213.4 142.4h-6.3v5.8M-.1 174.8h1.2M-.1 165.3h1.2M-.1 162.7h2.9"/>
<path d="M105.1 167.9h6.4M116.5 167.9h2.3M123.3 165.9l-1.6 4M-.1 180.8h3M-.1 182.8h3M0 186.9h6.1M0 211.2h6M.4 204.9v6.3"/>
<circle cx="150.5" cy="17.7" r="1.41"/>
<circle cx="154.5" cy="24.3" r="1.41"/>
<circle cx="154.5" cy="39.8" r="1.41"/>
<circle cx="258.7" cy="22.1" r="1.41"/>
<circle cx="223.3" cy="45.8" r="1.4"/>
<circle cx="248.2" cy="50.2" r="1.41"/>
<circle cx="172" cy="82" r="1.41"/>
<circle cx="110.4" cy="106.1" r="1.4"/>
<circle cx="113.1" cy="112.1" r="1.41"/>
<circle cx="110.3" cy="137.4" r="1.41"/>
<circle cx="112.1" cy="131.7" r="1.41"/>
<circle cx="181" cy="120.5" r="1.41"/>
<circle cx="181" cy="127.2" r="1.4"/>
<circle cx="183.1" cy="131.2" r="1.41"/>
<circle cx="185.2" cy="136" r="1.4"/>
<circle cx="122.5" cy="167.9" r="1.41"/>
</g>
<g fill="#808080" stroke="#808080" stroke-width=".2">
<path d="M-.1 207.9h1l-.5 3.3z"/>
<path d="M27.6 83.1l1-.3 .5 3.3z"/>
<path d="M26.2 76.9l1.5 3-1 .3z"/>
<path d="M11.7 70.6h1l-.5 3.3z"/>
<path d="M12.2 77.2l.5 3.3h-1z"/>
<path d="M101.3 154.6l.6 3.3h-1.1z"/>
<path d="M100.8 144.6h1.1l-.6 3.3z"/>
<path d="M197.4 149.6h1l-.5 3.3z"/>
<path d="M197.9 154.6l.5 3.3h-1z"/>
<path d="M116.5 167.9l3.3-.5v1z"/>
<path d="M108.2 167.4l3.3 .5-3.3 .5z"/>
<path d="M87.2 151.3h1l-.5 3.3z"/>
<path d="M87.7 157.9l.5 3.3h-1z"/>
<path d="M207.1 152.6l.5 3.3h-1.1z"/>
<path d="M206.5 144.9h1.1l-.5 3.3z"/>
<path d="M172.2 81.5l3.3 .5-3.3 .5z"/>
<path d="M109.8 12.4l.9-.3 .4 3.4z"/>
<path d="M108.6 15.5l1-.4 .7 3.2z"/>
<path d="M105.6 19.7l.8-.6 1.6 2.9z"/>
<path d="M122.8 30.1l3.1-1.4 .2 1z"/>
<path d="M120.5 31.7l3.3-.8 .1 1.1z"/>
<path d="M118.8 32.3l3.3-.3-.1 1z"/>
<path d="M117.8 32.6l3.4 .4-.3 1z"/>
<path d="M117.1 31l2.7-2 .5 .8z"/>
<path d="M130.5 82l3.3-.5v1z"/>
<path d="M178.3 62.7l.5 3.3h-1z"/>
<path d="M177.8 48.2h1l-.5 3.3z"/>
<path d="M118.8 56.7h1l-.5 3.3z"/>
<path d="M119.3 62.7l.5 3.3h-1z"/>
<path d="M192.2 72l.5 3.3h-1z"/>
<path d="M191.7 60.9h1l-.5 3.3z"/>
<path d="M34.8 6.8l.5 3.3h-1z"/>
<path d="M78.8 48.5l3.3 .5-3.3 .5z"/>
<path d="M87.6 49l3.3-.5v1z"/>
<path d="M238.1 9.5l.5 3.3h-1z"/>
<path d="M237.6 34.2h1l-.5 3.3z"/>
<path d="M203.5 15.9h1l-.5 3.3z"/>
<path d="M204 20.5l.5 3.3h-1z"/>
<path d="M210.3 13.9h1l-.5 3.3z"/>
<path d="M210.8 19.2l.5 3.3h-1z"/>
<path d="M263.4 31.9h1l-.5 3.3z"/>
<path d="M263.9 11.9l.5 3.3h-1z"/>
<path d="M275.3 33.6h1.1l-.6 3.3z"/>
<path d="M275.8 10.2l.6 3.3h-1.1z"/>
<path d="M213.2 11.9l.5 3.3h-1z"/>
<path d="M212.7 31.9h1l-.5 3.3z"/>
<path d="M162.6 123l2.9 1.6-.6 .8z"/>
<path d="M162 123.2l2.7 1.9-.7 .8z"/>
<path d="M99.8 110.8h1l-.5 3.3z"/>
<path d="M102.8 111.5l1 .3-1.6 2.9z"/>
<path d="M100.9 124l1 3.3-1 .1z"/>
<path d="M100.3 123.7l.5 3.3h-1z"/>
<path d="M168.4 111.5l.7 .9-2.9 1.6z"/>
<path d="M167.3 116.8l3-1.7 .3 1z"/>
<path d="M166.2 120.3l3.3-.4-.1 1z"/>
<path d="M164.5 123.4l3.1 1.2-.5 .9z"/>
<path d="M100.3 100.3l3.3-.5v1z"/>
<path d="M155.4 99.8l3.3 .5-3.3 .5z"/>
<path d="M273.8 90.7l.5 3.3h-1z"/>
<path d="M273.3 80.7h1l-.5 3.3z"/>
<path d="M261.8 83.7l.5 3.3h-1z"/>
<path d="M261.3 78h1l-.5 3.3z"/>
<path d="M-.1 159.4h.2l-.2 3.3z"/>
<path d="M-.1 129.8l.2 3.3h-.2z"/>
<path d="M-.1 177.5h.4l-.4 3.3z"/>
<path d="M-.1 182.8l.4 3.3h-.4z"/>
</g>
<g font-size="4.9">
<text x="70.8" y="86.5">2. Link 1</text>
<text x="248.1" y="157">6.and 7. Assem</text>
<text x="16.8" y="170.3">8. End2: End Effector</text>
<text x="160.6" y="176.7">3. Link 2</text>
</g>
<g font-size="4.2" fill="#808080">
<text x="29.6" y="3.9">50.00</text>
<text x="83.7" y=".6">35.00</text>
<text x="211.5" y="1">4.00</text>
<text x="88.3" y="9.1">R68.50</text>
<text x="82.9" y="17.9">R50.00</text>
<text x="87.4" y="14.2">R58.50</text>
<text x="152.7" y="19.3">15.00</text>
<text x="261" y="23.7">70.00</text>
<text x="156.8" y="25.9">60.00</text>
<text x="151.6" y="35.9">R13.00</text>
<text x="165.1" y="30.9">R20.00</text>
<text x="156.8" y="41.4">19.00</text>
<text x="225.6" y="47.5">70.00</text>
<text x="92.1" y="50.7">22.00</text>
<text x="250.4" y="51.9">84.00</text>
<text x="173" y="57.5">45.00</text>
<text x="101.3" y="60.9">11.00</text>
<text x="-.9" y="71.8">0.00</text>
<text x="31" y="70.3">57.77</text>
<text x="187" y="69.5">31.00</text>
<text x="266" y="70.4">17.00</text>
<text x="19.8" y="75.5">20.00</text>
<text x="174.3" y="83.7">180.00</text>
<text x="246.1" y="79.3">7.00</text>
<text x="255.7" y="98.8">20.00</text>
<text x="112.6" y="107.7">70.00</text>
<text x="137.1" y="102">350.00</text>
<text x="270.1" y="104.1">20.00</text>
<text x="115.4" y="113.7">66.00</text>
<text x="179" y="111.5">R57.50</text>
<text x="179" y="116.9">R55.50</text>
<text x="266.6" y="116.4">TRUE R1</text>
<text x="183.3" y="122.1">90.00</text>
<text x="7.2" y="127.9">R6.00</text>
<text x="183.3" y="128.8">82.00</text>
<text x="114.3" y="133.3">50.00</text>
<text x="185.4" y="132.8">60.00</text>
<text x="187.5" y="137.6">56.00</text>
<text x="83.3" y="143.7">40.00</text>
<text x="112.6" y="139">46.00</text>
<text x="-.9" y="146.3">.89</text>
<text x="214.6" y="144.1">26.00</text>
<text x="82.4" y="158.3">20.00</text>
<text x="205.4" y="160.8">10.00</text>
<text x=".9" y="171.4">0</text>
<text x="124.8" y="169.5">30.00</text>
<text x="7.3" y="188.6">4.00</text>
</g>
<g font-size="4.2">
<text x="70" y="81.2">SCALE: 1:4</text>
<text x="-.4" y="101">CALE: 1:6</text>
<text x="247.5" y="150.3">SCALE: 1:3</text>
<text x="17.1" y="163">SCALE: 1:2</text>
<text x="160.2" y="171.3">SCALE: 1:6</text>
</g>
<text font-size="3.4" x="274" y="197.8">TITLE</text>
<text font-size="2.5" x="249.4" y="193">Kaashika</text>
<text font-size="2.4" x="195.9" y="187.9">UNLESS OTHERWISE SPECIFIED:</text>
<g font-size="2.2">
<text x="251.6" y="188.4">NAME</text>
<text x="264.1" y="188.5">DATE</text>
<text x="195.7" y="193.5">DIMENSIONS ARE IN INCHES</text>
<text x="195.7" y="196.2">TOLERANCES:</text>
<text x="231" y="193.2">DRAWN</text>
<text x="195.7" y="198.8">FRACTIONAL</text>
<text x="195.7" y="201.5">ANGULAR: MACH</text>
<text x="218.6" y="201.5">BEND</text>
<text x="231" y="202.7">ENG APPR.</text>
<text x="231" y="198.1">CHECKED</text>
<text x="195.7" y="204.1">TWO PLACE DECIMAL</text>
<text x="195.7" y="206.8">THREE PLACE DECIMAL</text>
<text x="231.1" y="207.5">MFG APPR.</text>
<text x="231.1" y="212.2">Q.A.</text>
<text x="231.1" y="216.4">COMMENTS:</text>
</g>
<g font-size="2">
<text x="107.7" y="214.7">PROPRIETARY AND CONFIDENTIAL</text>
<text x="195.4" y="212.3">INTERPRET GEOMETRIC</text>
<text x="195.4" y="214.9">TOLERANCING PER:</text>
</g>
</svg>
